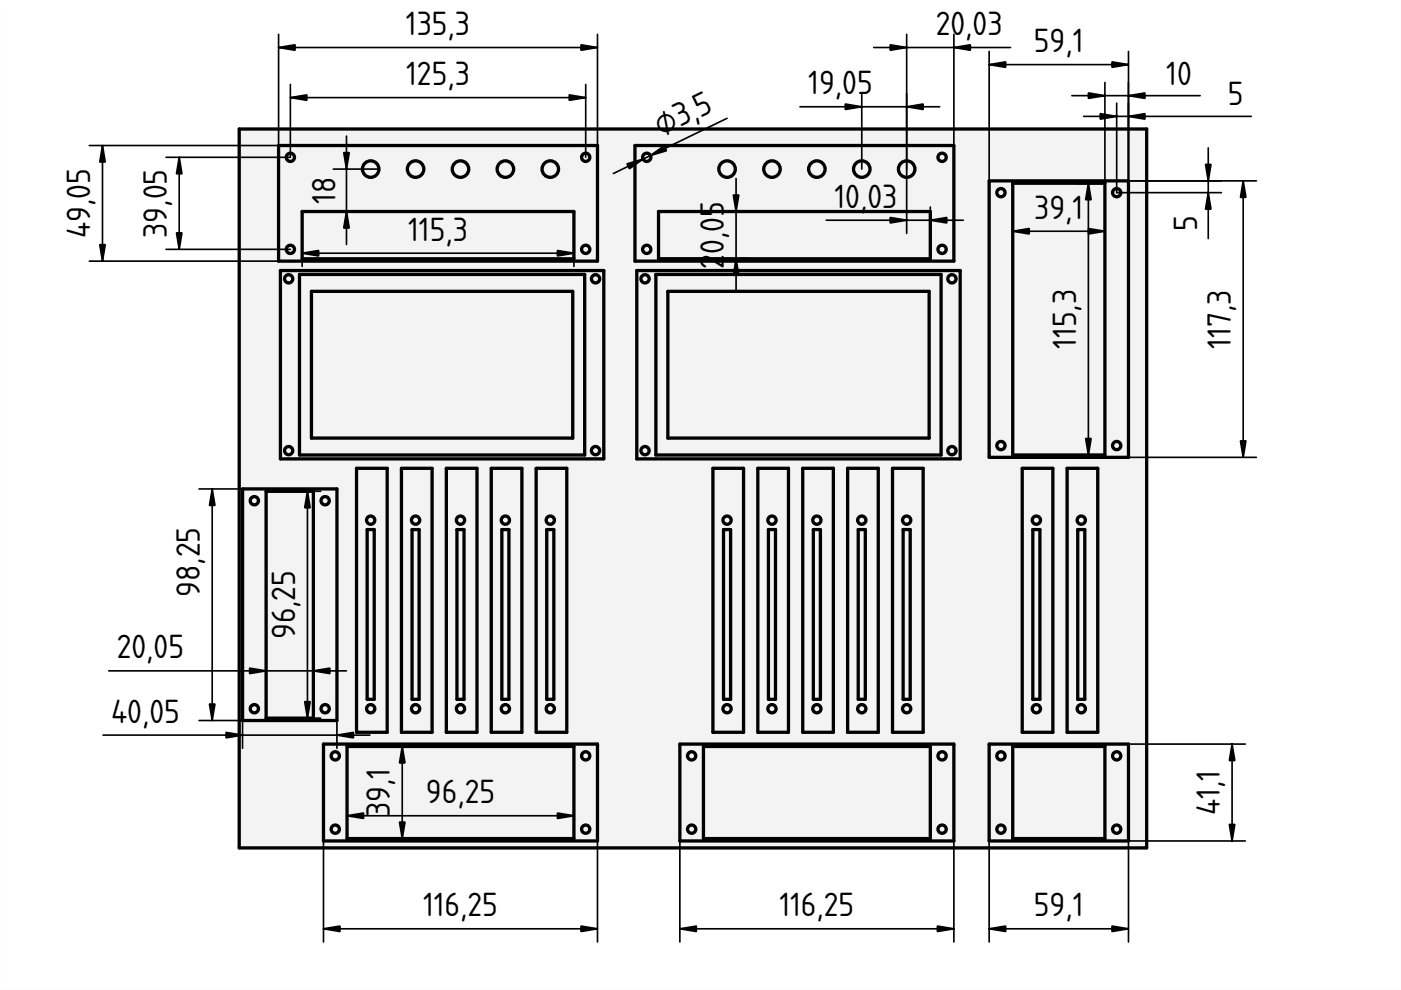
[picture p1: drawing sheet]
<svg xmlns="http://www.w3.org/2000/svg" width="297mm" height="210mm" viewBox="0 0 297 210" stroke-linecap="round" stroke-linejoin="round" font-family="sans-serif">
<path d="M0 0h296.8v209.9h-296.8zM0 0v209.9h296.8v-209.9z" fill="#000"/>
<g fill="#f1f3f5">
<path d="M50.7 27.4h192.4v152.4h-192.4z" fill-rule="evenodd"/>
<path d="M135 57.4h68.6v39.9h-68.6z" fill-rule="evenodd"/>
<path d="M59.5 57.4h68.5v39.9h-68.5z" fill-rule="evenodd"/>
<path d="M63.5 58.2h60.5v38.3h-60.5z" fill-rule="evenodd"/>
<path d="M139.1 58.2h60.4v38.3h-60.4z" fill-rule="evenodd"/>
<path d="M209.7 38.3h29.6v58.7h-29.6z" fill-rule="evenodd"/>
<path d="M141.6 61.8h55.4v31.1h-55.4z" fill-rule="evenodd"/>
<path d="M66 61.8h55.4v31.1h-55.4z" fill-rule="evenodd"/>
<path d="M59.1 30.9h67.6v24.5h-67.6z" fill-rule="evenodd"/>
<path d="M134.6 30.9h67.6v24.5h-67.6z" fill-rule="evenodd"/>
<path d="M144.1 157.8h58.1v20.5h-58.1z" fill-rule="evenodd"/>
<path d="M68.6 157.8h58.1v20.5h-58.1z" fill-rule="evenodd"/>
<path d="M214.7 38.8h19.6v57.7h-19.6z" fill-rule="evenodd"/>
<path d="M51.4 103.7h20v49.1h-20z" fill-rule="evenodd"/>
<path d="M149.1 158.3h48.1v19.5h-48.1z" fill-rule="evenodd"/>
<path d="M73.6 158.3h48.1v19.5h-48.1z" fill-rule="evenodd"/>
<path d="M209.7 157.8h29.6v20.5h-29.6z" fill-rule="evenodd"/>
<path d="M64.1 44.8h57.6v10.1h-57.6z" fill-rule="evenodd"/>
<path d="M139.6 44.8h57.6v10.1h-57.6z" fill-rule="evenodd"/>
<path d="M56.4 104.2h10v48.1h-10z" fill-rule="evenodd"/>
<path d="M214.7 158.3h19.6v19.5h-19.6z" fill-rule="evenodd"/>
<path d="M226.3 99.3h6.4v56h-6.4z" fill-rule="evenodd"/>
<path d="M104.2 99.3h6.4v56h-6.4z" fill-rule="evenodd"/>
<path d="M179.7 99.3h6.5v56h-6.5z" fill-rule="evenodd"/>
<path d="M94.6 99.3h6.5v56h-6.5z" fill-rule="evenodd"/>
<path d="M151.2 99.3h6.4v56h-6.4z" fill-rule="evenodd"/>
<path d="M85.1 99.3h6.5v56h-6.5z" fill-rule="evenodd"/>
<path d="M189.2 99.3h6.5v56h-6.5z" fill-rule="evenodd"/>
<path d="M75.6 99.3h6.5v56h-6.5z" fill-rule="evenodd"/>
<path d="M216.7 99.3h6.5v56h-6.5z" fill-rule="evenodd"/>
<path d="M170.2 99.3h6.5v56h-6.5z" fill-rule="evenodd"/>
<path d="M113.7 99.3h6.5v56h-6.5z" fill-rule="evenodd"/>
<path d="M160.7 99.3h6.5v56h-6.5z" fill-rule="evenodd"/>
<path d="M172.4 112.3h1.5v36h-1.5z" fill-rule="evenodd"/>
<path d="M106.4 112.3h1.5v36h-1.5z" fill-rule="evenodd"/>
<path d="M162.9 112.3h1.5v36h-1.5z" fill-rule="evenodd"/>
<path d="M77.8 112.3h1.5v36h-1.5z" fill-rule="evenodd"/>
<path d="M228.5 112.3h1.5v36h-1.5z" fill-rule="evenodd"/>
<path d="M219 112.3h1.5v36h-1.5z" fill-rule="evenodd"/>
<path d="M153.4 112.3h1.5v36h-1.5z" fill-rule="evenodd"/>
<path d="M115.9 112.3h1.5v36h-1.5z" fill-rule="evenodd"/>
<path d="M182 112.3h1.5v36h-1.5z" fill-rule="evenodd"/>
<path d="M191.5 112.3h1.5v36h-1.5z" fill-rule="evenodd"/>
<path d="M96.9 112.3h1.5v36h-1.5z" fill-rule="evenodd"/>
<path d="M87.4 112.3h1.5v36h-1.5z" fill-rule="evenodd"/>
<circle cx="116.7" cy="35.9" r="1.75"/>
<circle cx="154.2" cy="35.9" r="1.75"/>
<circle cx="182.7" cy="35.9" r="1.75"/>
<circle cx="107.2" cy="35.9" r="1.75"/>
<circle cx="173.2" cy="35.9" r="1.75"/>
<circle cx="88.1" cy="35.9" r="1.75"/>
<circle cx="97.6" cy="35.9" r="1.75"/>
<circle cx="163.7" cy="35.9" r="1.75"/>
<circle cx="192.2" cy="35.9" r="1.75"/>
<circle cx="78.6" cy="35.9" r="1.75"/>
<circle cx="53.9" cy="150.3" r=".87"/>
<circle cx="236.8" cy="40.8" r=".87"/>
<circle cx="61.6" cy="33.4" r=".87"/>
<circle cx="236.8" cy="175.8" r=".87"/>
<circle cx="88.1" cy="150.3" r=".87"/>
<circle cx="71.1" cy="175.8" r=".87"/>
<circle cx="173.2" cy="150.3" r=".87"/>
<circle cx="97.6" cy="150.3" r=".87"/>
<circle cx="199.7" cy="33.4" r=".87"/>
<circle cx="199.7" cy="52.9" r=".87"/>
<circle cx="201.8" cy="59.1" r=".87"/>
<circle cx="107.2" cy="150.3" r=".87"/>
<circle cx="182.7" cy="150.3" r=".87"/>
<circle cx="163.7" cy="150.3" r=".87"/>
<circle cx="68.9" cy="106.2" r=".87"/>
<circle cx="236.8" cy="160.3" r=".87"/>
<circle cx="78.6" cy="150.3" r=".87"/>
<circle cx="201.8" cy="95.5" r=".87"/>
<circle cx="88.1" cy="110.3" r=".87"/>
<circle cx="61.2" cy="95.5" r=".87"/>
<circle cx="154.2" cy="110.3" r=".87"/>
<circle cx="136.8" cy="95.5" r=".87"/>
<circle cx="53.9" cy="106.2" r=".87"/>
<circle cx="236.8" cy="94.5" r=".87"/>
<circle cx="163.7" cy="110.3" r=".87"/>
<circle cx="126.3" cy="95.5" r=".87"/>
<circle cx="146.6" cy="160.3" r=".87"/>
<circle cx="97.6" cy="110.3" r=".87"/>
<circle cx="212.2" cy="94.5" r=".87"/>
<circle cx="146.6" cy="175.8" r=".87"/>
<circle cx="116.7" cy="110.3" r=".87"/>
<circle cx="124.2" cy="33.4" r=".87"/>
<circle cx="173.2" cy="110.3" r=".87"/>
<circle cx="78.6" cy="110.3" r=".87"/>
<circle cx="126.3" cy="59.1" r=".87"/>
<circle cx="192.2" cy="110.3" r=".87"/>
<circle cx="136.8" cy="59.1" r=".87"/>
<circle cx="229.2" cy="110.3" r=".87"/>
<circle cx="219.7" cy="110.3" r=".87"/>
<circle cx="124.2" cy="52.9" r=".87"/>
<circle cx="154.2" cy="150.3" r=".87"/>
<circle cx="137.1" cy="33.4" r=".87"/>
<circle cx="137.1" cy="52.9" r=".87"/>
<circle cx="107.2" cy="110.3" r=".87"/>
<circle cx="182.7" cy="110.3" r=".87"/>
<circle cx="199.7" cy="175.8" r=".87"/>
<circle cx="61.6" cy="52.9" r=".87"/>
<circle cx="124.2" cy="175.8" r=".87"/>
<circle cx="71.1" cy="160.3" r=".87"/>
<circle cx="229.2" cy="150.3" r=".87"/>
<circle cx="192.2" cy="150.3" r=".87"/>
<circle cx="61.2" cy="59.1" r=".87"/>
<circle cx="68.9" cy="150.3" r=".87"/>
<circle cx="116.7" cy="150.3" r=".87"/>
<circle cx="124.2" cy="160.3" r=".87"/>
<circle cx="212.2" cy="160.3" r=".87"/>
<circle cx="199.7" cy="160.3" r=".87"/>
<circle cx="212.2" cy="40.8" r=".87"/>
<circle cx="212.2" cy="175.8" r=".87"/>
<circle cx="219.7" cy="150.3" r=".87"/>
</g>
<g fill="none" stroke="#000" stroke-width=".7">
<path d="M50.7 27.4h192.4v152.4h-192.4zM59.1 30.9h67.6v24.5h-67.6zM134.6 30.9h67.6v24.5h-67.6zM209.7 38.3h29.6v58.7h-29.6zM214.7 38.8h19.6v57.7h-19.6zM59.5 57.4h68.5v39.9h-68.5zM63.5 58.2h60.5v38.3h-60.5zM64.1 44.8h57.6v10.1h-57.6zM135 57.4h68.6v39.9h-68.6zM139.1 58.2h60.4v38.3h-60.4zM139.6 44.8h57.6v10.1h-57.6zM66 61.8h55.4v31.1h-55.4z"/>
<path d="M141.6 61.8h55.4v31.1h-55.4zM75.6 99.3h6.5v56h-6.5zM85.1 99.3h6.5v56h-6.5zM94.6 99.3h6.5v56h-6.5zM104.2 99.3h6.4v56h-6.4zM113.7 99.3h6.5v56h-6.5zM151.2 99.3h6.4v56h-6.4zM160.7 99.3h6.5v56h-6.5zM170.2 99.3h6.5v56h-6.5zM179.7 99.3h6.5v56h-6.5zM189.2 99.3h6.5v56h-6.5zM216.7 99.3h6.5v56h-6.5z"/>
<path d="M226.3 99.3h6.4v56h-6.4zM51.4 103.7h20v49.1h-20zM56.4 104.2h10v48.1h-10zM77.8 112.3h1.5v36h-1.5zM87.4 112.3h1.5v36h-1.5zM96.9 112.3h1.5v36h-1.5zM106.4 112.3h1.5v36h-1.5zM115.9 112.3h1.5v36h-1.5zM153.4 112.3h1.5v36h-1.5zM162.9 112.3h1.5v36h-1.5zM172.4 112.3h1.5v36h-1.5zM182 112.3h1.5v36h-1.5z"/>
<path d="M191.5 112.3h1.5v36h-1.5zM219 112.3h1.5v36h-1.5zM228.5 112.3h1.5v36h-1.5zM68.6 157.8h58.1v20.5h-58.1zM73.6 158.3h48.1v19.5h-48.1zM144.1 157.8h58.1v20.5h-58.1zM149.1 158.3h48.1v19.5h-48.1zM209.7 157.8h29.6v20.5h-29.6zM214.7 158.3h19.6v19.5h-19.6z"/>
<circle cx="61.6" cy="33.4" r=".87"/>
<circle cx="78.6" cy="35.9" r="1.75"/>
<circle cx="88.1" cy="35.9" r="1.75"/>
<circle cx="97.6" cy="35.9" r="1.75"/>
<circle cx="107.2" cy="35.9" r="1.75"/>
<circle cx="116.7" cy="35.9" r="1.75"/>
<circle cx="124.2" cy="33.4" r=".87"/>
<circle cx="137.1" cy="33.4" r=".87"/>
<circle cx="154.2" cy="35.9" r="1.75"/>
<circle cx="163.7" cy="35.9" r="1.75"/>
<circle cx="173.2" cy="35.9" r="1.75"/>
<circle cx="182.7" cy="35.9" r="1.75"/>
<circle cx="192.2" cy="35.9" r="1.75"/>
<circle cx="199.7" cy="33.4" r=".87"/>
<circle cx="61.2" cy="59.1" r=".87"/>
<circle cx="61.6" cy="52.9" r=".87"/>
<circle cx="124.2" cy="52.9" r=".87"/>
<circle cx="126.3" cy="59.1" r=".87"/>
<circle cx="136.8" cy="59.1" r=".87"/>
<circle cx="137.1" cy="52.9" r=".87"/>
<circle cx="199.7" cy="52.9" r=".87"/>
<circle cx="201.8" cy="59.1" r=".87"/>
<circle cx="212.2" cy="40.8" r=".87"/>
<circle cx="236.8" cy="40.8" r=".87"/>
<circle cx="61.2" cy="95.5" r=".87"/>
<circle cx="126.3" cy="95.5" r=".87"/>
<circle cx="136.8" cy="95.5" r=".87"/>
<circle cx="201.8" cy="95.5" r=".87"/>
<circle cx="212.2" cy="94.5" r=".87"/>
<circle cx="236.8" cy="94.5" r=".87"/>
<circle cx="53.9" cy="106.2" r=".87"/>
<circle cx="68.9" cy="106.2" r=".87"/>
<circle cx="78.6" cy="110.3" r=".87"/>
<circle cx="88.1" cy="110.3" r=".87"/>
<circle cx="97.6" cy="110.3" r=".87"/>
<circle cx="107.2" cy="110.3" r=".87"/>
<circle cx="116.7" cy="110.3" r=".87"/>
<circle cx="154.2" cy="110.3" r=".87"/>
<circle cx="163.7" cy="110.3" r=".87"/>
<circle cx="173.2" cy="110.3" r=".87"/>
<circle cx="182.7" cy="110.3" r=".87"/>
<circle cx="192.2" cy="110.3" r=".87"/>
<circle cx="219.7" cy="110.3" r=".87"/>
<circle cx="229.2" cy="110.3" r=".87"/>
<circle cx="53.9" cy="150.3" r=".87"/>
<circle cx="68.9" cy="150.3" r=".87"/>
<circle cx="78.6" cy="150.3" r=".87"/>
<circle cx="88.1" cy="150.3" r=".87"/>
<circle cx="97.6" cy="150.3" r=".87"/>
<circle cx="107.2" cy="150.3" r=".87"/>
<circle cx="116.7" cy="150.3" r=".87"/>
<circle cx="154.2" cy="150.3" r=".87"/>
<circle cx="163.7" cy="150.3" r=".87"/>
<circle cx="173.2" cy="150.3" r=".87"/>
<circle cx="182.7" cy="150.3" r=".87"/>
<circle cx="192.2" cy="150.3" r=".87"/>
<circle cx="219.7" cy="150.3" r=".87"/>
<circle cx="229.2" cy="150.3" r=".87"/>
<circle cx="71.1" cy="160.3" r=".87"/>
<circle cx="71.1" cy="175.8" r=".87"/>
<circle cx="124.2" cy="175.8" r=".87"/>
<circle cx="124.2" cy="160.3" r=".87"/>
<circle cx="146.6" cy="160.3" r=".87"/>
<circle cx="146.6" cy="175.8" r=".87"/>
<circle cx="199.7" cy="160.3" r=".87"/>
<circle cx="199.7" cy="175.8" r=".87"/>
<circle cx="212.2" cy="175.8" r=".87"/>
<circle cx="212.2" cy="160.3" r=".87"/>
<circle cx="236.8" cy="160.3" r=".87"/>
<circle cx="236.8" cy="175.8" r=".87"/>
</g>
<g fill="none" stroke="#000" stroke-width=".35">
<path d="M59.1 10.1h67.6M59.1 7.3v23.6h-40.2M61.6 17.9v15.5h-26.4M124.2 17.9v15.5M126.7 7.3v23.6M182.7 19.8v16.1M185.2 10.1h29.1M192.2 7.3v42.2M202.2 7.3v23.6M209.7 13.7h29.6M209.7 10.9v27.4M234.3 17.5v34.3"/>
<path d="M239.3 10.9v27.4h27.1M21.7 30.9v24.5M38 33.4v19.5M61.6 20.7h62.6M70.7 35.9h9.6M73.5 28.9v22.9M154.2 25.1l-24.2 11.7M156.1 37.9v24M169.6 22.6h29.6M214.7 38.8v13M227.3 20.3h27.2M228 38.8h6.3"/>
<path d="M229.8 24.7h35.5M230.8 38.8v57.7M236.8 21.9v18.9h22.2M256.2 31.4v19.2M263.6 38.3v58.7M18.9 55.4h40.2M35.2 52.9h26.4M64.1 44.8h12.2M64.1 53.7h57.6M64.1 50.9v5.6M121.7 50.9v5.6M139.6 44.8h19.3"/>
<path d="M139.6 54.9h19.3M175.2 46.7h29M197.2 43.9v5.6M214.7 49h19.6M228 96.5h6.3M239.3 97h27.1M42.2 103.7h9.2M45 103.7v49.1M56.4 104.2h11.6M65.2 104.2v48.1M56.4 139.4v12.9h11.6M66.4 139.4v12.9"/>
<path d="M21.8 155.9h56.6M23 142.2h50.4M42.2 152.8h9.2v5.9M71.4 152.8v5.9M73.6 158.3h14.5M85.3 158.3v19.5M239.3 157.8h24.7M261.2 157.8v20.5M68.6 178.3v21.4M73.6 173h48.1M73.6 170.2v7.6h14.5M121.7 170.2v7.6"/>
<path d="M126.7 178.3v21.4M144.1 178.3v21.4M202.2 178.3v21.4M209.7 178.3v21.4M264 178.3h-24.7v21.4M68.6 196.9h58.1M144.1 196.9h58.1M209.7 196.9h29.6"/>
</g>
<g fill="#000" stroke="#000" stroke-width=".35">
<path d="M59.1 10.1l3.5-.6v1.2zM123.2 9.5l3.5 .6-3.5 .6zM188.7 9.5l3.5 .6-3.5 .6zM202.2 10.1l3.5-.6v1.2zM209.7 13.7l3.5-.6v1.2zM235.8 13.1l3.5 .6-3.5 .6zM21.7 30.9l.6 3.5h-1.2zM38 33.4l.6 3.5h-1.2zM61.6 20.7l3.5-.6v1.2zM72.9 32.4h1.1l-.5 3.5zM120.7 20.1l3.5 .6-3.5 .6zM132.9 34.7l3.4-1-2.9 2.1z"/>
<path d="M137.9 33l2.9-2.1 .5 1.1zM179.2 22.1l3.5 .5-3.5 .6zM192.2 22.6l3.5-.5v1.1zM230.8 38.8l.5 3.5h-1.1zM230.8 19.7l3.5 .6-3.5 .6zM233.3 24.1l3.5 .6-3.5 .6zM239.3 20.3l3.5-.6v1.2zM239.3 24.7l3.5-.6v1.2zM255.6 34.9h1.2l-.6 3.4zM263.6 38.3l.6 3.5h-1.2zM21.1 51.9h1.2l-.6 3.5zM37.4 49.4h1.2l-.6 3.5z"/>
<path d="M64.1 53.7l3.5-.6v1.2zM73.5 44.8l.5 3.5h-1.1zM118.2 53.1l3.5 .6-3.5 .6zM155.5 41.3h1.1l-.5 3.5zM156.1 54.9l.5 3.5h-1.1zM188.7 46.1l3.5 .6-3.5 .6zM197.2 46.7l3.5-.6v1.2zM214.7 49l3.5-.6v1.2zM230.8 48.4l3.5 .6-3.5 .6zM256.2 40.8l.6 3.5h-1.2zM230.2 93h1.1l-.5 3.5zM263 93.5h1.2l-.6 3.5z"/>
<path d="M45 103.7l.6 3.5h-1.2zM65.2 104.2l.6 3.5h-1.2zM44.4 149.3h1.2l-.6 3.5zM47.9 155.3l3.5 .6-3.5 .5zM52.9 141.7l3.5 .5-3.5 .6zM64.6 148.8h1.2l-.6 3.5zM66.4 142.2l3.5-.5v1.1zM71.4 155.9l3.5-.6v1.1zM85.3 158.3l.6 3.5h-1.2zM261.2 157.8l.6 3.5h-1.2zM73.6 173l3.5-.6v1.1zM84.7 174.3h1.2l-.6 3.5z"/>
<path d="M118.2 172.4l3.5 .6-3.5 .5zM260.6 174.8h1.2l-.6 3.5zM68.6 196.9l3.5-.6v1.2zM123.2 196.3l3.5 .6-3.5 .6zM144.1 196.9l3.5-.6v1.2zM198.7 196.3l3.5 .6-3.5 .6zM209.7 196.9l3.5-.6v1.2zM235.8 196.3l3.5 .6-3.5 .6z"/>
</g>
<g font-size="6.7">
<text x="86.1" y="7.4">135,3</text>
<text x="198.4" y="7.4">20,03</text>
<text x="219.2" y="11.1">59,1</text>
<text x="247.3" y="18">10</text>
<text x="86.1" y="18.1">125,3</text>
<text x="171.4" y="20">19,05</text>
<text x="260.3" y="22.4">5</text>
<text x="140.2" y="29" transform="rotate(-26 140.2 29)">⌀3,5</text>
<text x="71.1" y="43.2" transform="rotate(-90 71.1 43.2)">18</text>
<text x="176.9" y="44.1">10,03</text>
<text x="219.3" y="46.4">39,1</text>
<text x="19.1" y="50.5" transform="rotate(-90 19.1 50.5)">49,05</text>
<text x="35.4" y="50.4" transform="rotate(-90 35.4 50.4)">39,05</text>
<text x="86.5" y="51.1">115,3</text>
<text x="153.4" y="53.9" transform="rotate(-90 153.4 53.9)">0,05</text>
<text x="253.8" y="48.9" transform="rotate(-90 253.8 48.9)">5</text>
<text x="153.4" y="57" transform="rotate(-90 153.4 57)">2</text>
<text x="228.1" y="74" transform="rotate(-90 228.1 74)">115,3</text>
<text x="261" y="73.9" transform="rotate(-90 261 73.9)">117,3</text>
<text x="42.4" y="126.6" transform="rotate(-90 42.4 126.6)">98,25</text>
<text x="62.6" y="135.6" transform="rotate(-90 62.6 135.6)">96,25</text>
<text x="24.7" y="139.6">20,05</text>
<text x="23.5" y="153.2">40,05</text>
<text x="82.7" y="173.2" transform="rotate(-90 82.7 173.2)">39,1</text>
<text x="90.3" y="170.3">96,25</text>
<text x="258.6" y="172.8" transform="rotate(-90 258.6 172.8)">41,1</text>
<text x="89.7" y="194.3">116,25</text>
<text x="165.2" y="194.3">116,25</text>
<text x="219.2" y="194.3">59,1</text>
</g>
</svg>
